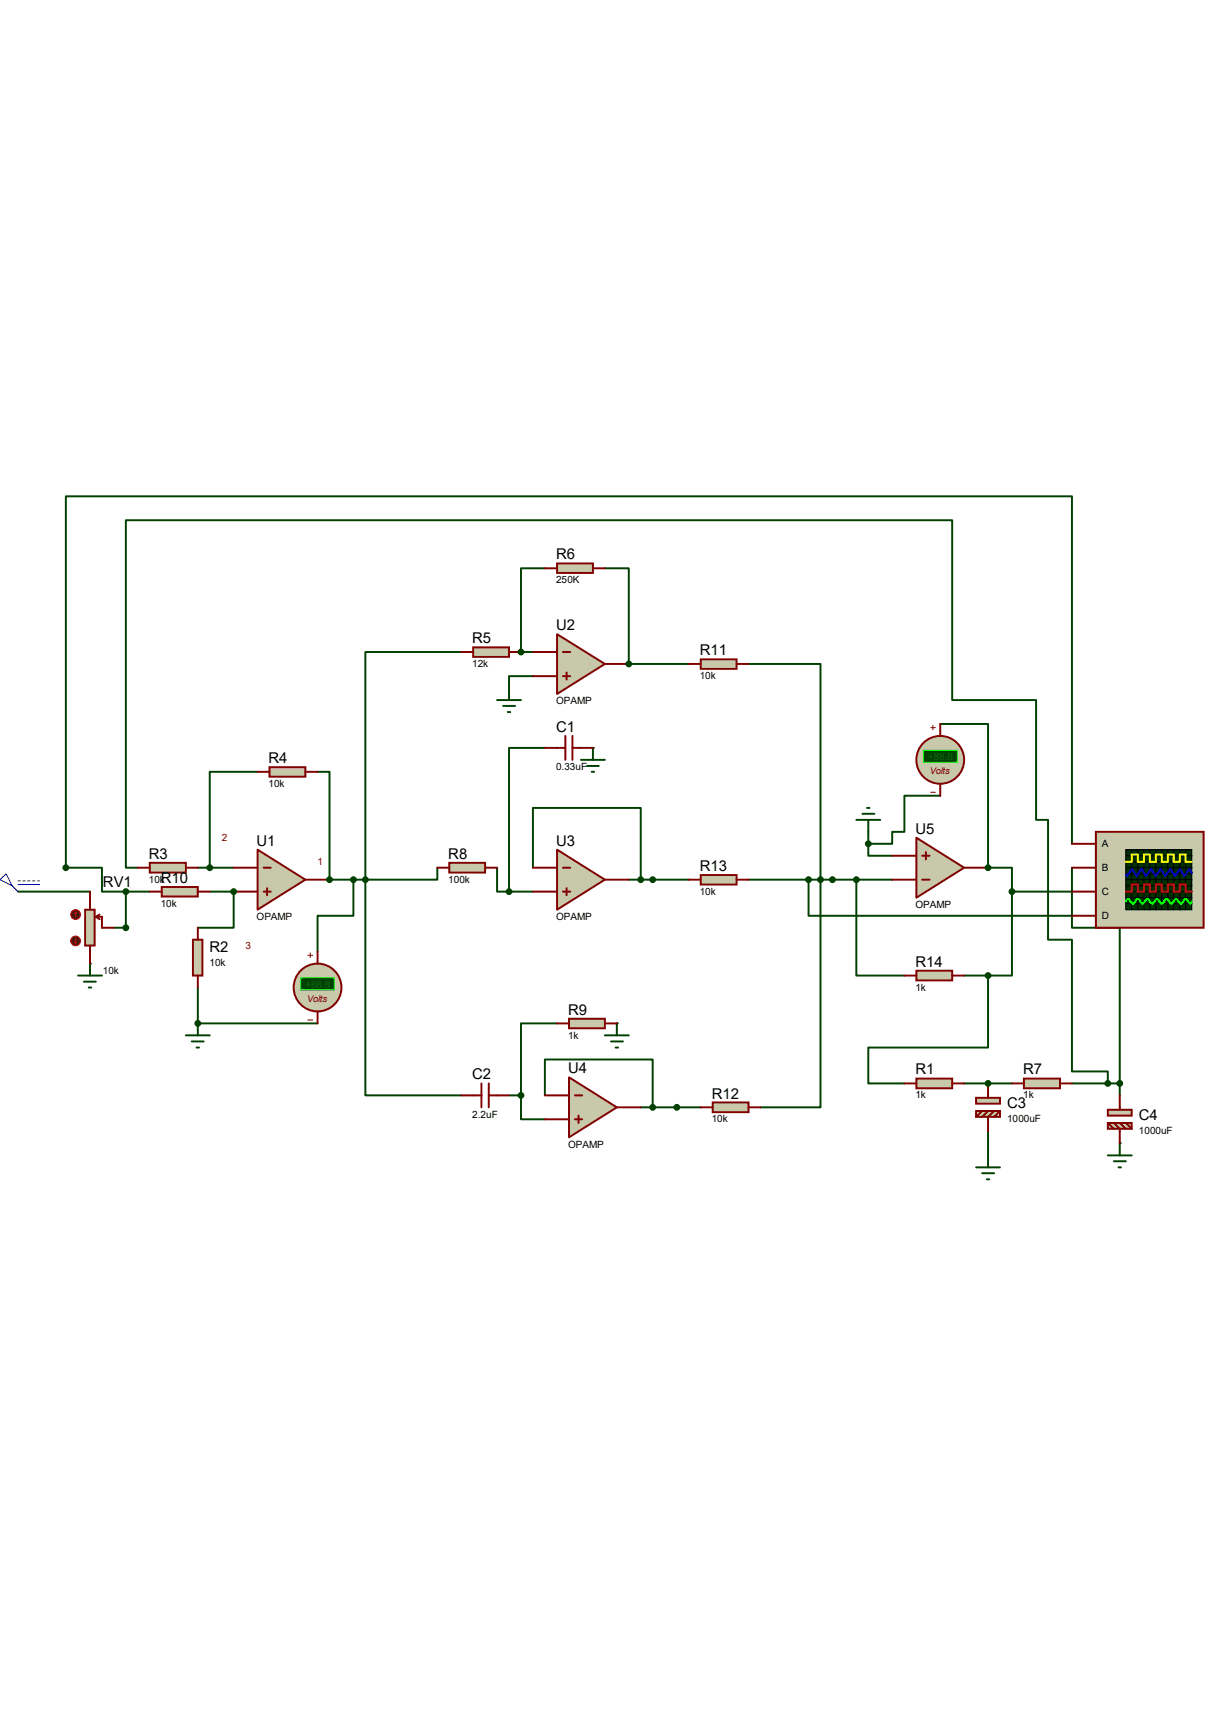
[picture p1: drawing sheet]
<svg xmlns="http://www.w3.org/2000/svg" width="210mm" height="297mm" viewBox="0 0 210 297" stroke-linecap="round" stroke-linejoin="round" font-family="sans-serif">
<path d="M44.7 133.9h-8.3v16.6M55.1 133.9h2.1v18.7M34.3 150.5h6.3M88.3 190h2.1v4.2h4.2" fill="none" stroke="#004000" stroke-width=".34"/>
<circle cx="57.2" cy="152.6" r=".17" fill="#004000"/>
<path d="M80.1 113.1h-16.7v39.5M129.9 115.2h12.5v76.9h-10.4M63.4 152.6v37.4h16.7M75.9 150.5v2.1h-12.5M113.3 152.6h6.2M154.9 152.6h-6.3v16.6h8.4M117.5 192.1h4.1" fill="none" stroke="#004000" stroke-width=".34"/>
<circle cx="171.5" cy="150.5" r=".17" fill="#004000"/>
<path d="M90.4 113.1h2.1M92.5 117.3h-4.2v2.1" fill="none" stroke="#004000" stroke-width=".34"/>
<circle cx="90.4" cy="113.1" r=".17" fill="#004000"/>
<path d="M94.6 98.6h-4.2v14.5M109.1 115.2h10.4" fill="none" stroke="#004000" stroke-width=".34"/>
<circle cx="109.1" cy="115.2" r=".17" fill="#004000"/>
<path d="M105 98.6h4.1v16.6" fill="none" stroke="#004000" stroke-width=".34"/>
<circle cx="15.6" cy="167.2" r=".17" fill="#004000"/>
<path d="M163.2 125.6h8.3v24.9M163.2 138h-6.2v6.3h-2.1v2.1h-4.2M3.1 154.7h12.5M57.2 152.6h6.2M61.3 152.6v6.3h-6.2v6.2M150.7 146.4v2.1h4.2M150.7 144.3v2.1M167.3 169.2h4.2v12.5h-20.8v6.3h6.3M167.3 188h4.2M171.5 196.3v4.1" fill="none" stroke="#004000" stroke-width=".34"/>
<circle cx="171.5" cy="188" r=".17" fill="#004000"/>
<path d="M23.9 150.5h-2.1v-60.2h143.5v31.2h14.5v20.7h2.1v20.8h4.2v22.9h6.2v2.1h-6.2M26 154.7h-4.2v6.3h-2M36.4 154.7h4.2M171.5 188h4.1" fill="none" stroke="#004000" stroke-width=".34"/>
<circle cx="40.6" cy="154.7" r=".17" fill="#004000"/>
<path d="M40.6 154.7v6.3h-6.3" fill="none" stroke="#004000" stroke-width=".34"/>
<circle cx="34.3" cy="177.5" r=".17" fill="#004000"/>
<path d="M34.3 171.3v6.2h20.8" fill="none" stroke="#004000" stroke-width=".34"/>
<g fill="#004000">
<circle cx="194.4" cy="198.3" r=".17"/>
<circle cx="102.9" cy="129.8" r=".17"/>
</g>
<path d="M94.6 129.8h-6.3v24.9M86.3 150.5v4.2h2M88.3 154.7h4.2M92.5 150.5v-10.3h18.7v12.4M109.1 152.6h4.2M96.7 177.5h-6.3v12.5" fill="none" stroke="#004000" stroke-width=".34"/>
<circle cx="107.1" cy="177.5" r=".17" fill="#004000"/>
<path d="M129.9 152.6h18.7M171.5 150.5h4.1v4.2M175.6 154.7v14.5h-4.1M175.6 154.7h10.5M186.1 158.9v2.1h8.3v27M186.1 146.4v-60.3h-174.7v64.4h6.3v4.2h4.1M186.1 150.5v8.4h-45.8v-6.3M94.6 190v-6.2h18.7v8.3M111.2 192.1h6.3M192.3 188h2.1M194.4 188v2" fill="none" stroke="#004000" stroke-width=".34"/>
<path d="M44.7 147.4l8.3 5.2-8.3 5.2z" fill="#c8c8aa" stroke="#800000" stroke-width=".34"/>
<path d="M40.6 150.5h4.1M40.6 154.7h4.1M45.8 150.5h1.2M45.8 154.7h1.2M46.4 154.1v1.2M53 152.6h4.2" fill="none" stroke="#800000" stroke-width=".34"/>
<path d="M96.7 147.4l8.3 5.2-8.3 5.2z" fill="#c8c8aa" stroke="#800000" stroke-width=".34"/>
<path d="M92.5 150.5h4.2M92.5 154.7h4.2M97.7 150.5h1.3M97.7 154.7h1.3M98.3 154.1v1.2M105 152.6h4.1" fill="none" stroke="#800000" stroke-width=".34"/>
<path d="M98.8 186.9l8.3 5.2-8.3 5.2z" fill="#c8c8aa" stroke="#800000" stroke-width=".34"/>
<path d="M94.6 190h4.2M94.6 194.2h4.2M99.8 190h1.2M99.8 194.2h1.2M100.4 193.5v1.3M107.1 192.1h4.1" fill="none" stroke="#800000" stroke-width=".34"/>
<path d="M159 145.3l8.3 5.2-8.3 5.2z" fill="#c8c8aa" stroke="#800000" stroke-width=".34"/>
<path d="M154.9 152.6h4.1M154.9 148.5h4.1M160.1 152.6h1.2M160.1 148.5h1.2M160.7 147.8v1.3M167.3 150.5h4.2" fill="none" stroke="#800000" stroke-width=".34"/>
<path d="M26 149.7h6.3v1.7h-6.3z" fill="#c8c8aa" stroke="#800000" stroke-width=".34"/>
<path d="M23.9 150.5h2.1M32.3 150.5h2" fill="none" stroke="#800000" stroke-width=".34"/>
<path d="M46.8 133.1h6.2v1.6h-6.2z" fill="#c8c8aa" stroke="#800000" stroke-width=".34"/>
<path d="M44.7 133.9h2.1M53 133.9h2.1" fill="none" stroke="#800000" stroke-width=".34"/>
<path d="M82.1 112.3h6.2v1.7h-6.2z" fill="#c8c8aa" stroke="#800000" stroke-width=".34"/>
<path d="M80.1 113.1h2M88.3 113.1h2.1" fill="none" stroke="#800000" stroke-width=".34"/>
<path d="M96.7 97.7h6.2v1.7h-6.2z" fill="#c8c8aa" stroke="#800000" stroke-width=".34"/>
<path d="M94.6 98.6h2.1M102.9 98.6h2.1" fill="none" stroke="#800000" stroke-width=".34"/>
<path d="M78 149.7h6.2v1.7h-6.2z" fill="#c8c8aa" stroke="#800000" stroke-width=".34"/>
<path d="M75.9 150.5h2.1M84.2 150.5h2.1M80.1 190h3.5M83.6 188v4.1M84.8 188v4.1M84.8 190h3.5" fill="none" stroke="#800000" stroke-width=".34"/>
<path d="M121.6 114.4h6.2v1.6h-6.2z" fill="#c8c8aa" stroke="#800000" stroke-width=".34"/>
<path d="M119.5 115.2h2.1M127.8 115.2h2.1" fill="none" stroke="#800000" stroke-width=".34"/>
<path d="M123.7 191.3h6.2v1.7h-6.2z" fill="#c8c8aa" stroke="#800000" stroke-width=".34"/>
<path d="M121.6 192.1h2.1M129.9 192.1h2.1" fill="none" stroke="#800000" stroke-width=".34"/>
<path d="M121.6 151.8h6.2v1.7h-6.2z" fill="#c8c8aa" stroke="#800000" stroke-width=".34"/>
<path d="M119.5 152.6h2.1M127.8 152.6h2.1" fill="none" stroke="#800000" stroke-width=".34"/>
<g fill="#004000" stroke="#004000" stroke-width=".34">
<circle cx="36.4" cy="150.5" r=".42"/>
<circle cx="90.4" cy="190" r=".42"/>
<circle cx="57.2" cy="152.6" r=".42"/>
<circle cx="63.4" cy="152.6" r=".42"/>
<circle cx="113.3" cy="152.6" r=".42"/>
<circle cx="117.5" cy="192.1" r=".42"/>
<circle cx="142.4" cy="152.6" r=".42"/>
</g>
<path d="M159 168.4h6.3v1.7h-6.3z" fill="#c8c8aa" stroke="#800000" stroke-width=".34"/>
<path d="M157 169.2h2M165.3 169.2h2" fill="none" stroke="#800000" stroke-width=".34"/>
<g fill="#004000" stroke="#004000" stroke-width=".34">
<circle cx="148.6" cy="152.6" r=".42"/>
<circle cx="171.5" cy="150.5" r=".42"/>
</g>
<path d="M88.3 119.4v2.1M86.3 121.5h4.1M87.3 122.5h2.1M88.1 123.5h.5M148.6 142.2h4.2M149.7 141.2h2.1M150.5 140.2h.4M150.7 142.2v2.1" fill="none" stroke="#004000" stroke-width=".34"/>
<path d="M96.7 110l8.3 5.2-8.3 5.2z" fill="#c8c8aa" stroke="#800000" stroke-width=".34"/>
<path d="M92.5 113.1h4.2M92.5 117.3h4.2M97.7 113.1h1.3M97.7 117.3h1.3M98.3 116.7v1.2M105 115.2h4.1" fill="none" stroke="#800000" stroke-width=".34"/>
<g fill="#004000" stroke="#004000" stroke-width=".34">
<circle cx="90.4" cy="113.1" r=".42"/>
<circle cx="109.1" cy="115.2" r=".42"/>
</g>
<path d="M33.5 163h1.6v6.2h-1.6z" fill="#c8c8aa" stroke="#800000" stroke-width=".34"/>
<path d="M34.3 161v2M34.3 169.2v2.1" fill="none" stroke="#800000" stroke-width=".34"/>
<path d="M0 152.6l1.1-1 1 2.1zM2.1 153.7l1 1M3.1 152.8h.5M3.1 153.5h3.8M4 152.8h.4M4.8 152.8h.4M5.6 152.8h.5M6.5 152.8h.4" fill="none" stroke="#0000c0" stroke-width=".17"/>
<path d="M13.5 169.2h4.2M14.6 170.3h2M15.4 171.3h.4M15.6 167.2v2" fill="none" stroke="#004000" stroke-width=".34"/>
<path d="M14.8 157.8h1.6v6.2h-1.6z" fill="#c8c8aa" stroke="#800000" stroke-width=".34"/>
<path d="M15.6 154.7v3.1M16.6 159l.7 .5M16.6 159h1.1v2h2.1M17.3 158.7l-.7 .3M15.6 164v3.2" fill="none" stroke="#800000" stroke-width=".34"/>
<circle cx="13.1" cy="158.7" r=".85" fill="#400000" stroke="#f00" stroke-width=".17"/>
<path d="M13.1 158.2l-.2 .3M13.1 158.2l.2 .3M13.1 158.2v.8" fill="none" stroke="#f00" stroke-width=".17"/>
<circle cx="13.1" cy="163.2" r=".85" fill="#400000" stroke="#f00" stroke-width=".17"/>
<path d="M12.9 163.4l.2 .2M13.1 162.8v.8M13.3 163.4l-.2 .2" fill="none" stroke="#f00" stroke-width=".17"/>
<circle cx="55.1" cy="171.3" r="4.1" fill="#c8c8aa" stroke="#800000" stroke-width=".34"/>
<path d="M53.4 165.7h.9M53.4 177h.9M53.8 165.3v.8" fill="none" stroke="#800000" stroke-width=".17"/>
<path d="M52.2 169.7h5.8v2h-5.8z" fill="#004000" stroke="#0f0" stroke-width=".17"/>
<path d="M55.1 165.1v2.1M55.1 175.5v2" fill="none" stroke="#800000" stroke-width=".34"/>
<circle cx="61.3" cy="152.6" r=".42" fill="#004000" stroke="#004000" stroke-width=".34"/>
<circle cx="163.2" cy="131.8" r="4.1" fill="#c8c8aa" stroke="#800000" stroke-width=".34"/>
<path d="M161.5 126.2h.8M161.5 137.5h.8M161.9 125.8v.8" fill="none" stroke="#800000" stroke-width=".17"/>
<path d="M160.3 130.2h5.8v2h-5.8z" fill="#004000" stroke="#0f0" stroke-width=".17"/>
<path d="M163.2 125.6v2.1M163.2 136v2" fill="none" stroke="#800000" stroke-width=".34"/>
<circle cx="150.7" cy="146.4" r=".42" fill="#004000" stroke="#004000" stroke-width=".34"/>
<path d="M159 187.1h6.3v1.7h-6.3z" fill="#c8c8aa" stroke="#800000" stroke-width=".34"/>
<path d="M157 188h2M165.3 188h2" fill="none" stroke="#800000" stroke-width=".34"/>
<path d="M169.4 202.5h4.2M170.5 203.5h2.1M171.3 204.6h.4M171.5 200.4v2.1" fill="none" stroke="#004000" stroke-width=".34"/>
<g fill="#c8c8aa" stroke="#800000" stroke-width=".34">
<path d="M169.4 190.5h4.2v1h-4.2z"/>
<path d="M169.4 192.7h4.2v1.1h-4.2z"/>
</g>
<path d="M170.5 192.7l-1.1 1.1M171.5 188v2.5M171.5 192.7l-1 1.1M172.6 192.7l-1.1 1.1v2.5M173.6 192.7l-1 1.1" fill="none" stroke="#800000" stroke-width=".34"/>
<circle cx="171.5" cy="169.2" r=".42" fill="#004000" stroke="#004000" stroke-width=".34"/>
<path d="M177.7 187.1h6.3v1.7h-6.3z" fill="#c8c8aa" stroke="#800000" stroke-width=".34"/>
<path d="M175.6 188h2.1M184 188h2.1" fill="none" stroke="#800000" stroke-width=".34"/>
<g fill="#004000" stroke="#004000" stroke-width=".34">
<circle cx="171.5" cy="188" r=".42"/>
<circle cx="192.3" cy="188" r=".42"/>
<circle cx="21.8" cy="161" r=".42"/>
</g>
<path d="M28.1 153.9h6.2v1.6h-6.2z" fill="#c8c8aa" stroke="#800000" stroke-width=".34"/>
<path d="M26 154.7h2.1M34.3 154.7h2.1" fill="none" stroke="#800000" stroke-width=".34"/>
<g fill="#004000" stroke="#004000" stroke-width=".34">
<circle cx="21.8" cy="154.7" r=".42"/>
<circle cx="40.6" cy="154.7" r=".42"/>
<circle cx="34.3" cy="177.5" r=".42"/>
</g>
<path d="M32.3 179.6h4.1M34.3 177.5v2.1M33.3 180.7h2M34.1 181.7h.4M194.4 198.3v2.1M192.3 200.4h4.1M193.3 201.5h2.1M194.1 202.5h.5" fill="none" stroke="#004000" stroke-width=".34"/>
<g fill="#c8c8aa" stroke="#800000" stroke-width=".34">
<path d="M192.3 192.5h4.1v1h-4.1z"/>
<path d="M192.3 194.8h4.1v1h-4.1z"/>
</g>
<path d="M94.6 129.8h3.5M98.1 127.7v4.1M99.4 127.7v4.1M99.4 129.8h3.5M192.3 194.8l1 1M193.3 194.8l1.1 1v2.5M194.4 190v2.5M194.4 194.8l1 1M195.4 194.8l1 1" fill="none" stroke="#800000" stroke-width=".34"/>
<path d="M100.8 131.8h4.2M101.9 132.9h2M102.7 133.9h.4M102.9 129.8v2M105 179.6h4.1M107.1 177.5v2.1M106 180.7h2.1M106.8 181.7h.5" fill="none" stroke="#004000" stroke-width=".34"/>
<g fill="#004000" stroke="#004000" stroke-width=".34">
<circle cx="111.2" cy="152.6" r=".42"/>
<circle cx="88.3" cy="154.7" r=".42"/>
</g>
<path d="M98.8 176.7h6.2v1.7h-6.2z" fill="#c8c8aa" stroke="#800000" stroke-width=".34"/>
<path d="M96.7 177.5h2.1M105 177.5h2.1" fill="none" stroke="#800000" stroke-width=".34"/>
<g fill="#004000" stroke="#004000" stroke-width=".34">
<circle cx="113.3" cy="192.1" r=".42"/>
<circle cx="144.5" cy="152.6" r=".42"/>
</g>
<path d="M190.2 144.3h18.7v16.7h-18.7z" fill="#c8c8aa" stroke="#800000" stroke-width=".34"/>
<path d="M195.4 147.4h11.4v10.4h-11.4z" fill="#003000" stroke="#000" stroke-width=".21"/>
<g fill="none" stroke="#000" stroke-width=".17">
<path d="M195.4 150.5h11.5M195.4 148.5h11.5M195.4 149.5h11.5M195.4 151.6h11.5M195.4 153.7h11.5M195.4 154.7h11.5M195.4 155.7h11.5M195.4 156.8h11.5M195.4 152.6h11.5M196.4 147.4l.1 10.4M197.5 147.4v10.4M198.5 147.4l.1 10.4"/>
<path d="M199.6 147.4v10.4M200.6 147.4l.1 10.4M201.6 147.4l.1 10.4M202.7 147.4v10.4M203.7 147.4l.1 10.4M204.8 147.4v10.4M205.8 147.4v10.4"/>
</g>
<path d="M195.4 149.5h1v-1.2h1.1v1.2h1v-1.2h1.1v1.2h1v-1.2h1v1.2h1.1v-1.2h1v1.2h1.1v-1.2h1v1.2h1" fill="none" stroke="#ff0" stroke-width=".34"/>
<path d="M195.4 154.7h1v-1.2h1.1v1.2h1v-1.2h1.1v1.2h1v-1.2h1v1.2h1.1v-1.2h1v1.2h1.1v-1.2h1v1.2h1" fill="none" stroke="#f00" stroke-width=".34"/>
<path d="M206.8 151.4l-.4-.7-.8 1.3-.8-1.3-.9 1.3-.8-1.3-.8 1.3-.9-1.3-.8 1.3-.8-1.3-.9 1.3-.8-1.3-.8 1.3-.9-1.3-.8 1.3-.2-.2" fill="none" stroke="#00f" stroke-width=".34"/>
<path d="M195.4 156.4l.4-.4 .4 .3a.48 .48 0 0 0 .4 .5 .48 .48 0 0 0 .5-.5l.4-.3 .3 .3a.47 .47 0 0 0 .5 .5 .47 .47 0 0 0 .5-.5l.3-.3 .4 .3a.48 .48 0 0 0 .5 .5 .48 .48 0 0 0 .5-.5l.3-.3 .4 .3a.48 .48 0 0 0 .4 .5 .48 .48 0 0 0 .5-.5l.4-.3 .3 .3a.47 .47 0 0 0 .5 .5 .47 .47 0 0 0 .5-.5l.3-.3 .4 .3a.48 .48 0 0 0 .5 .5 .48 .48 0 0 0 .5-.5l.3-.3 .8 .8 .2-.4" fill="none" stroke="#0f0" stroke-width=".34"/>
<path d="M186.1 146.4h4.1M186.1 150.5h4.1M186.1 154.7h4.1M186.1 158.9h4.1" fill="none" stroke="#800000" stroke-width=".34"/>
<g fill="#004000" stroke="#004000" stroke-width=".34">
<circle cx="194.4" cy="188" r=".42"/>
<circle cx="11.4" cy="150.5" r=".42"/>
<circle cx="175.6" cy="154.7" r=".42"/>
<circle cx="140.3" cy="152.6" r=".42"/>
</g>
<g font-size="2.6">
<text x="96.5" y="97">R6</text>
<text x="82" y="111.6">R5</text>
<text x="96.5" y="109.3">U2</text>
<text x="121.5" y="113.7">R11</text>
<text x="96.5" y="127">C1</text>
<text x="46.6" y="132.4">R4</text>
<text x="25.8" y="149">R3</text>
<text x="44.5" y="146.7">U1</text>
<text x="77.8" y="149">R8</text>
<text x="96.5" y="146.7">U3</text>
<text x="158.9" y="144.6">U5</text>
<text x="17.9" y="154">RV1</text>
<text x="27.9" y="153.2">R10</text>
<text x="121.5" y="151.1">R13</text>
<text x="36.4" y="165.2">R2</text>
<text x="158.9" y="167.7">R14</text>
<text x="98.6" y="176">R9</text>
<text x="82" y="187.2">C2</text>
<text x="98.6" y="186.2">U4</text>
<text x="123.5" y="190.6">R12</text>
<text x="158.9" y="186.4">R1</text>
<text x="177.6" y="186.4">R7</text>
<text x="174.8" y="192.2">C3</text>
<text x="197.7" y="194.3">C4</text>
</g>
<g font-size="1.7">
<text x="96.5" y="101.2">250K</text>
<text x="82" y="115.7">12k</text>
<text x="121.5" y="117.8">10k</text>
<text x="96.5" y="122.2">OPAMP</text>
<text x="46.6" y="136.5">10k</text>
<text x="96.5" y="133.6">0.33uF</text>
<text x="191.3" y="147">A</text>
<text x="25.8" y="153.2">10k</text>
<text x="77.8" y="153.2">100k</text>
<text x="121.5" y="155.2">10k</text>
<text x="191.3" y="151.2">B</text>
<text x="191.3" y="155.3">C</text>
<text x="27.9" y="157.3">10k</text>
<text x="44.5" y="159.6">OPAMP</text>
<text x="96.5" y="159.6">OPAMP</text>
<text x="158.9" y="157.5">OPAMP</text>
<text x="191.3" y="159.5">D</text>
<text x="36.4" y="167.6">10k</text>
<text x="17.9" y="169">10k</text>
<text x="158.9" y="171.9">1k</text>
<text x="98.6" y="180.2">1k</text>
<text x="158.9" y="190.5">1k</text>
<text x="177.6" y="190.5">1k</text>
<text x="82" y="193.9">2.2uF</text>
<text x="123.5" y="194.7">10k</text>
<text x="174.8" y="194.6">1000uF</text>
<text x="197.7" y="196.7">1000uF</text>
<text x="98.6" y="199.1">OPAMP</text>
</g>
<g font-size="1.7" fill="#008000">
<text x="161" y="131.8">+88.8</text>
<text x="53" y="171.3">+88.8</text>
</g>
<g font-size="1.7" fill="#800000">
<text x="38.5" y="145.9">2</text>
<text x="55.1" y="150.1">1</text>
<text x="42.6" y="164.6">3</text>
</g>
<g font-size="1.6" fill="#800000">
<text x="161.4" y="134.3">Volts</text>
<text x="53.3" y="173.8">Volts</text>
</g>
</svg>
